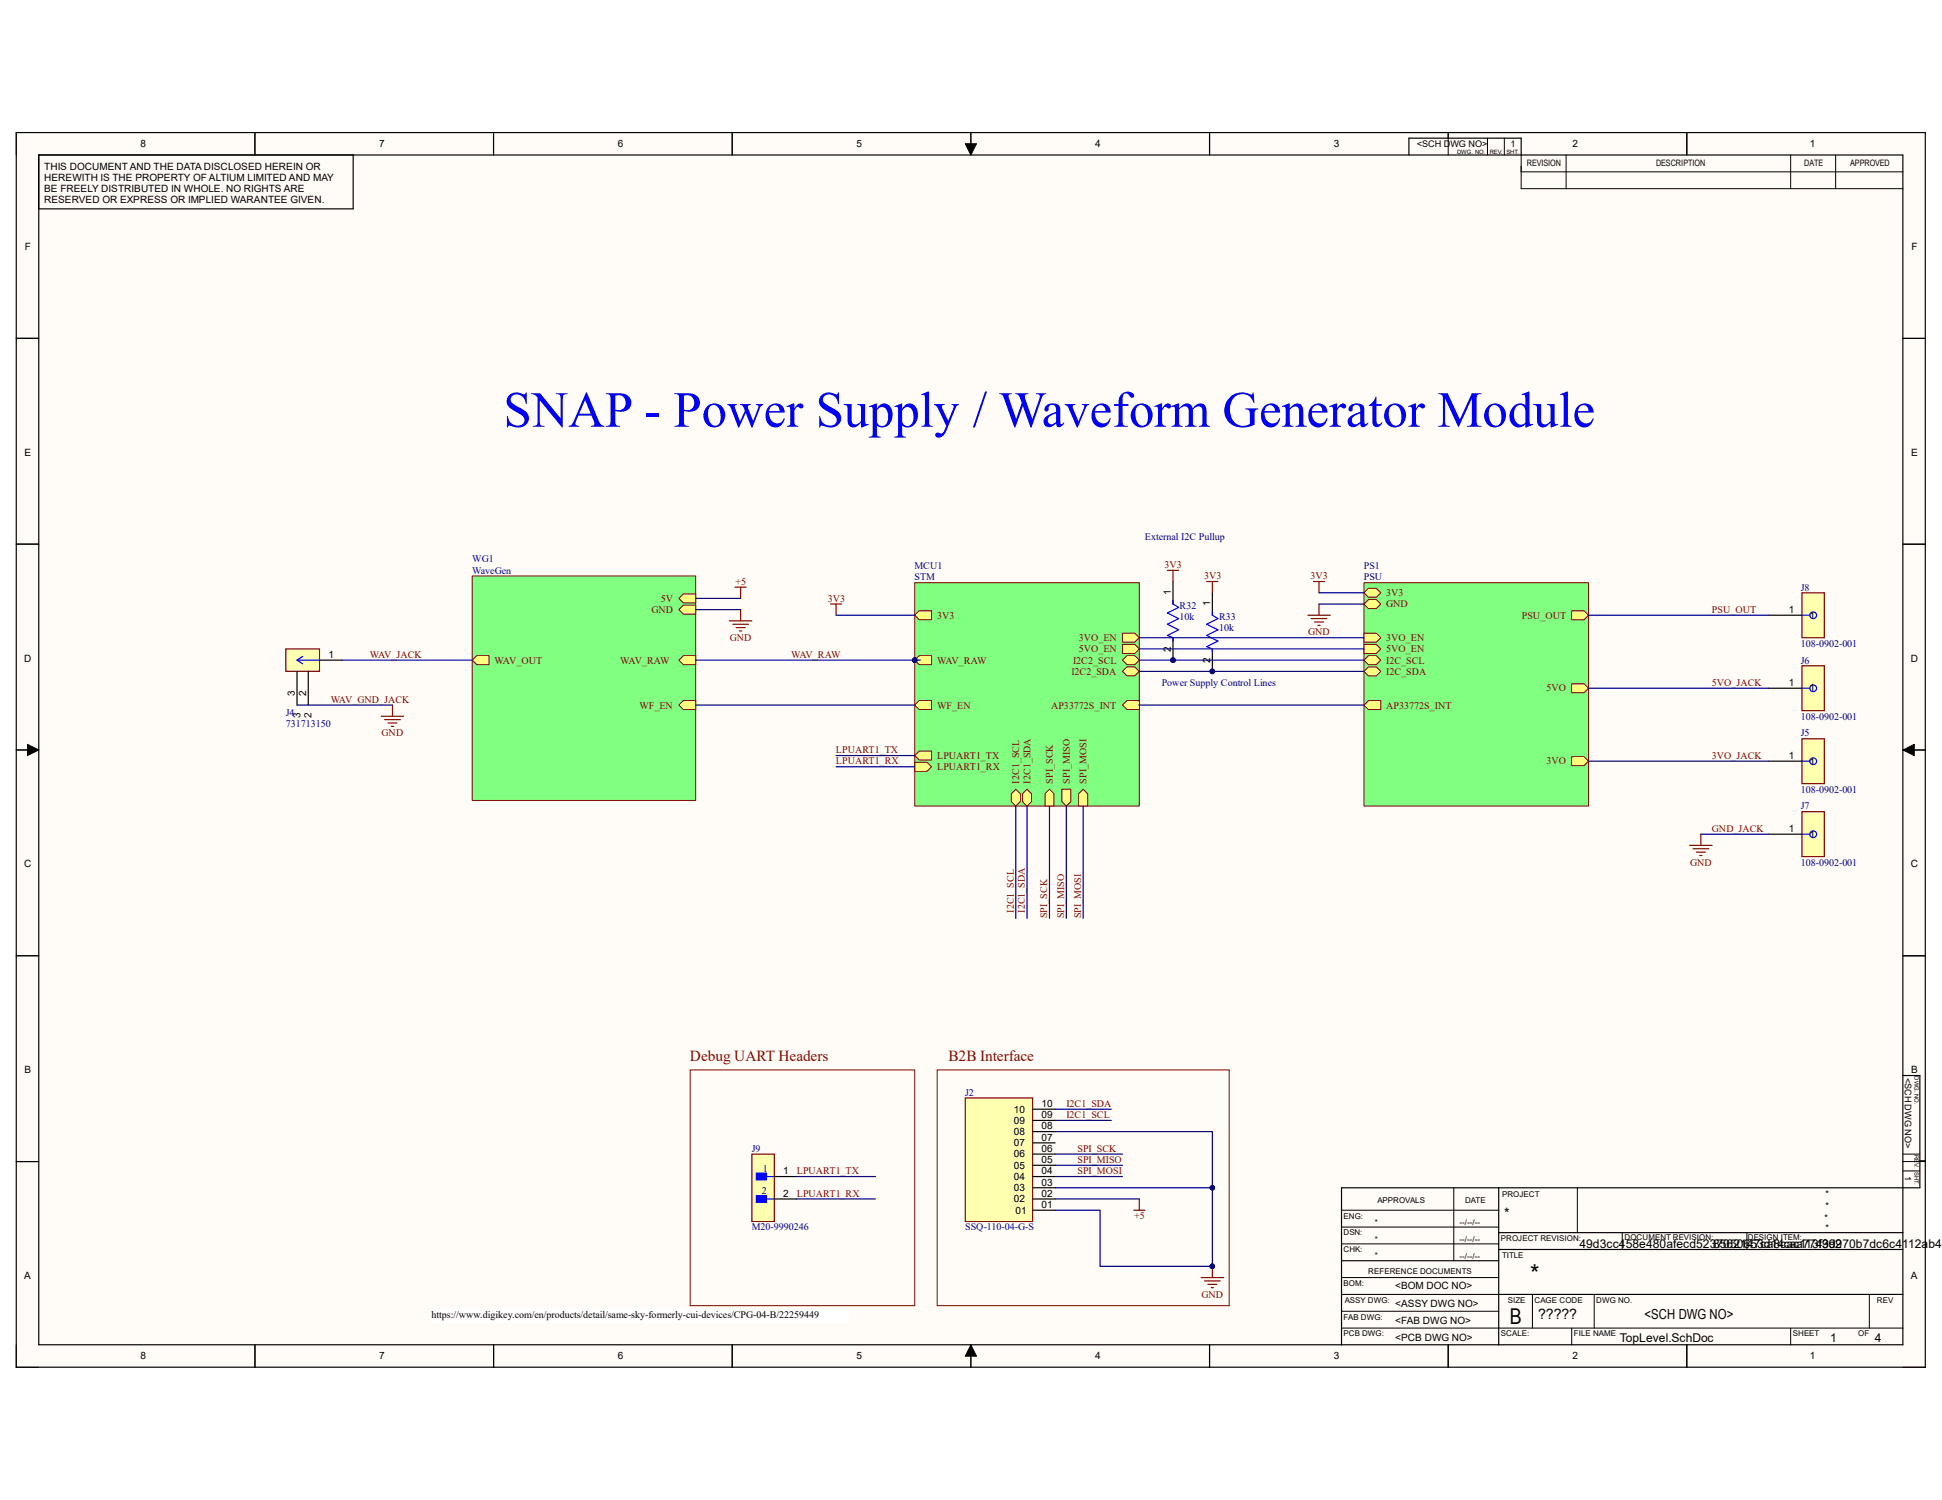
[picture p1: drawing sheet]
<svg xmlns="http://www.w3.org/2000/svg" width="279mm" height="216mm" viewBox="0 0 279 216" stroke-linecap="round" stroke-linejoin="round" font-family="sans-serif">
<g fill="#fffcf8">
<path d="M2.3 19.1h274.7v177.7h-274.7z" fill-rule="evenodd"/>
<path d="M5.6 22.3h268.2v171.3h-268.2z" fill-rule="evenodd"/>
</g>
<g fill="none" stroke="#000" stroke-width=".14">
<path d="M2.3 19.1v3.2M36.7 19.1v3.2M71 19.1v3.2M105.3 19.1v3.2M139.7 19.1v3.2M174 19.1v3.2M208.4 19.1v3.2M214 19.9v2.4M216.4 19.9v2.4M242.7 19.1v3.2M138.9 20.7h1.6l-.8 1.6zM218.9 22.3v4.9h54.9"/>
<path d="M218.9 24.7h54.9M225.3 22.3v4.9M257.6 22.3v4.9M264.1 22.3v4.9M2.3 48.7h3.3M273.8 48.7h3.2M2.3 78.3h3.3M273.8 78.3h3.2M2.3 107.9h3.3M4 107.1l1.6 .8-1.6 .8zM273.8 107.9l1.6-.8v1.7zM273.8 107.9h3.2"/>
<path d="M2.3 137.6h3.3M273.8 137.6h3.2M2.3 167.2h3.3M193 176.6h22.6M193 174.2h22.6M193 179h22.6M209.2 171v10.5M226.9 171v6.4M233.4 177.4v2.4M251.3 177.4v2.4M273.8 167.2h3.2M273.8 168.5h2.4"/>
<path d="M273.8 166.1h2.4M2.3 193.6v3.2h3.3M36.7 193.6v3.2M71 193.6v3.2M105.3 193.6v3.2M139.7 193.6l.8 1.6h-1.6zM139.7 193.6v3.2M174 193.6v3.2M193 191.2h80.8M193 186.3h22.6M193 183.9h22.6M193 188.7h22.6"/>
<path d="M208.4 193.6v3.2M220.5 186.3v4.9M226.1 191.2v2.4M229.4 186.3v4.9M242.7 193.6v3.2M257.6 191.2v2.4M268.9 186.3v4.9M273.8 196.8h3.2"/>
</g>
<g fill="none" stroke="#000" stroke-width=".17">
<path d="M2.3 19.1h274.7v177.7h-274.7zM36.7 19.1v3.2M71 19.1v3.2M105.3 19.1v3.2M139.7 19.1v3.2M174 19.1v3.2M208.4 19.1v.8M242.7 19.1v3.2M5.6 22.3h268.2v171.3h-268.2zM50.8 22.3v7.8h-45.2M202.7 22.3v-2.4h16.2v2.4M2.3 48.7h3.3"/>
<path d="M273.8 48.7h3.2M2.3 78.3h3.3M273.8 78.3h3.2M2.3 107.9h3.3M273.8 107.9h3.2M2.3 137.6h3.3M273.8 137.6h3.2M273.8 154.8h2.4v16.2h-83.2v22.6M2.3 167.2h3.3M215.6 177.4h58.2M215.6 171v22.6M215.6 179.8h58.2"/>
<path d="M276.2 167.1h.8M36.7 193.6v3.2M71 193.6v3.2M105.3 193.6v3.2M139.7 193.6v3.2M174 193.6v3.2M193 181.5h22.6M208.4 193.6v3.2M215.6 186.3h58.2M242.7 193.6v3.2"/>
</g>
<path d="M138.9 20.7h1.6l-.8 1.6zM4 107.1l1.6 .8-1.6 .8zM273.8 107.9l1.6-.8v1.7zM139.7 193.6l.8 1.6h-1.6z" fill="#000"/>
<path d="M131.6 83.9h32.3v32.1h-32.3z" fill-rule="evenodd" fill="#80ff80"/>
<path d="M131.6 83.9h32.3v32.1h-32.3z" fill="none" stroke="#800000" stroke-width=".14"/>
<circle cx="131.6" cy="95" r=".32" fill="#000080"/>
<circle cx="131.6" cy="95" r=".32" fill="none" stroke="#000080" stroke-width=".14"/>
<path d="M161.5 91.1h1.8l.6 .7-.6 .6h-1.8z" fill-rule="evenodd" fill="#ffff80"/>
<path d="M161.5 91.1h1.8l.6 .7-.6 .6h-1.8z" fill="none" stroke="#800000" stroke-width=".14"/>
<path d="M161.5 92.8h1.8l.6 .6-.6 .6h-1.8z" fill-rule="evenodd" fill="#ffff80"/>
<path d="M161.5 92.8h1.8l.6 .6-.6 .6h-1.8z" fill="none" stroke="#800000" stroke-width=".14"/>
<path d="M161.5 95l.6-.6h1.2l.6 .6-.6 .7h-1.2z" fill-rule="evenodd" fill="#ffff80"/>
<path d="M161.5 95l.6-.6h1.2l.6 .6-.6 .7h-1.2z" fill="none" stroke="#800000" stroke-width=".14"/>
<path d="M161.5 96.6l.6-.6h1.2l.6 .6-.6 .7h-1.2z" fill-rule="evenodd" fill="#ffff80"/>
<path d="M161.5 96.6l.6-.6h1.2l.6 .6-.6 .7h-1.2z" fill="none" stroke="#800000" stroke-width=".14"/>
<path d="M161.5 101.5l.6-.7h1.8v1.3h-1.8z" fill-rule="evenodd" fill="#ffff80"/>
<path d="M161.5 101.5l.6-.7h1.8v1.3h-1.8z" fill="none" stroke="#800000" stroke-width=".14"/>
<path d="M145.5 114.2l.6-.6 .7 .6v1.2l-.7 .6-.6-.6z" fill-rule="evenodd" fill="#ffff80"/>
<path d="M145.5 114.2l.6-.6 .7 .6v1.2l-.7 .6-.6-.6z" fill="none" stroke="#800000" stroke-width=".14"/>
<path d="M147.8 113.6l.6 .6v1.2l-.6 .6-.7-.6v-1.2z" fill-rule="evenodd" fill="#ffff80"/>
<path d="M147.8 113.6l.6 .6v1.2l-.6 .6-.7-.6v-1.2z" fill="none" stroke="#800000" stroke-width=".14"/>
<path d="M131.6 95l.6-.6h1.8v1.3h-1.8z" fill-rule="evenodd" fill="#ffff80"/>
<path d="M131.6 95l.6-.6h1.8v1.3h-1.8z" fill="none" stroke="#800000" stroke-width=".14"/>
<circle cx="131.6" cy="95" r=".32" fill="#000080"/>
<circle cx="131.6" cy="95" r=".32" fill="none" stroke="#000080" stroke-width=".14"/>
<path d="M131.6 88.6l.6-.7h1.8v1.3h-1.8z" fill-rule="evenodd" fill="#ffff80"/>
<path d="M131.6 88.6l.6-.7h1.8v1.3h-1.8z" fill="none" stroke="#800000" stroke-width=".14"/>
<path d="M150.3 114.2l.7-.6 .6 .6v1.8h-1.3z" fill-rule="evenodd" fill="#ffff80"/>
<path d="M150.3 114.2l.7-.6 .6 .6v1.8h-1.3z" fill="none" stroke="#800000" stroke-width=".14"/>
<path d="M152.8 113.6h1.3v1.8l-.7 .6-.6-.6z" fill-rule="evenodd" fill="#ffff80"/>
<path d="M152.8 113.6h1.3v1.8l-.7 .6-.6-.6z" fill="none" stroke="#800000" stroke-width=".14"/>
<path d="M155.2 114.2l.6-.6 .7 .6v1.8h-1.3z" fill-rule="evenodd" fill="#ffff80"/>
<path d="M155.2 114.2l.6-.6 .7 .6v1.8h-1.3z" fill="none" stroke="#800000" stroke-width=".14"/>
<path d="M131.6 108.7l.6-.6h1.8v1.3h-1.8z" fill-rule="evenodd" fill="#ffff80"/>
<path d="M131.6 108.7l.6-.6h1.8v1.3h-1.8z" fill="none" stroke="#800000" stroke-width=".14"/>
<path d="M131.6 109.7h1.8l.6 .7-.6 .6h-1.8z" fill-rule="evenodd" fill="#ffff80"/>
<path d="M131.6 109.7h1.8l.6 .7-.6 .6h-1.8z" fill="none" stroke="#800000" stroke-width=".14"/>
<path d="M131.6 101.5l.6-.7h1.8v1.3h-1.8z" fill-rule="evenodd" fill="#ffff80"/>
<path d="M131.6 101.5l.6-.7h1.8v1.3h-1.8z" fill="none" stroke="#800000" stroke-width=".14"/>
<path d="M67.9 82.9h32.2v32.3h-32.2z" fill-rule="evenodd" fill="#80ff80"/>
<path d="M67.9 82.9h32.2v32.3h-32.2z" fill="none" stroke="#800000" stroke-width=".14"/>
<path d="M67.9 95l.7-.6h1.8v1.3h-1.8z" fill-rule="evenodd" fill="#ffff80"/>
<path d="M67.9 95l.7-.6h1.8v1.3h-1.8z" fill="none" stroke="#800000" stroke-width=".14"/>
<path d="M97.7 95l.6-.6h1.8v1.3h-1.8z" fill-rule="evenodd" fill="#ffff80"/>
<path d="M97.7 95l.6-.6h1.8v1.3h-1.8z" fill="none" stroke="#800000" stroke-width=".14"/>
<path d="M97.7 86.1l.6-.6h1.8v1.3h-1.8z" fill-rule="evenodd" fill="#ffff80"/>
<path d="M97.7 86.1l.6-.6h1.8v1.3h-1.8z" fill="none" stroke="#800000" stroke-width=".14"/>
<path d="M97.7 87.7l.6-.6h1.8v1.3h-1.8z" fill-rule="evenodd" fill="#ffff80"/>
<path d="M97.7 87.7l.6-.6h1.8v1.3h-1.8z" fill="none" stroke="#800000" stroke-width=".14"/>
<path d="M97.7 101.5l.6-.7h1.8v1.3h-1.8z" fill-rule="evenodd" fill="#ffff80"/>
<path d="M97.7 101.5l.6-.7h1.8v1.3h-1.8z" fill="none" stroke="#800000" stroke-width=".14"/>
<path d="M196.2 83.9h32.3v32.1h-32.3z" fill-rule="evenodd" fill="#80ff80"/>
<path d="M196.2 83.9h32.3v32.1h-32.3z" fill="none" stroke="#800000" stroke-width=".14"/>
<path d="M196.2 95l.7-.6h1.1l.7 .6-.7 .7h-1.1z" fill-rule="evenodd" fill="#ffff80"/>
<path d="M196.2 95l.7-.6h1.1l.7 .6-.7 .7h-1.1z" fill="none" stroke="#800000" stroke-width=".14"/>
<path d="M196.2 101.5l.7-.7h1.8v1.3h-1.8z" fill-rule="evenodd" fill="#ffff80"/>
<path d="M196.2 101.5l.7-.7h1.8v1.3h-1.8z" fill="none" stroke="#800000" stroke-width=".14"/>
<path d="M196.2 96.6l.7-.6h1.1l.7 .6-.7 .7h-1.1z" fill-rule="evenodd" fill="#ffff80"/>
<path d="M196.2 96.6l.7-.6h1.1l.7 .6-.7 .7h-1.1z" fill="none" stroke="#800000" stroke-width=".14"/>
<path d="M196.2 85.3l.7-.6h1.1l.7 .6-.7 .7h-1.1z" fill-rule="evenodd" fill="#ffff80"/>
<path d="M196.2 85.3l.7-.6h1.1l.7 .6-.7 .7h-1.1z" fill="none" stroke="#800000" stroke-width=".14"/>
<path d="M196.2 86.9l.7-.6h1.1l.7 .6-.7 .7h-1.1z" fill-rule="evenodd" fill="#ffff80"/>
<path d="M196.2 86.9l.7-.6h1.1l.7 .6-.7 .7h-1.1z" fill="none" stroke="#800000" stroke-width=".14"/>
<path d="M196.2 92.8h1.8l.7 .6-.7 .7h-1.8z" fill-rule="evenodd" fill="#ffff80"/>
<path d="M196.2 92.8h1.8l.7 .6-.7 .7h-1.8z" fill="none" stroke="#800000" stroke-width=".14"/>
<path d="M226.1 98.4h1.8l.6 .7-.6 .6h-1.8z" fill-rule="evenodd" fill="#ffff80"/>
<path d="M226.1 98.4h1.8l.6 .7-.6 .6h-1.8z" fill="none" stroke="#800000" stroke-width=".14"/>
<path d="M196.2 91.1h1.8l.7 .7-.7 .6h-1.8z" fill-rule="evenodd" fill="#ffff80"/>
<path d="M196.2 91.1h1.8l.7 .7-.7 .6h-1.8z" fill="none" stroke="#800000" stroke-width=".14"/>
<path d="M226.1 108.9h1.8l.6 .7-.6 .6h-1.8z" fill-rule="evenodd" fill="#ffff80"/>
<path d="M226.1 108.9h1.8l.6 .7-.6 .6h-1.8z" fill="none" stroke="#800000" stroke-width=".14"/>
<path d="M226.1 87.9h1.8l.6 .7-.6 .6h-1.8z" fill-rule="evenodd" fill="#ffff80"/>
<path d="M226.1 87.9h1.8l.6 .7-.6 .6h-1.8z" fill="none" stroke="#800000" stroke-width=".14"/>
<path d="M188.2 88.6h3.2M188.6 89h2.3M189 83.7h1.6M189.1 89.5h1.3M189.6 90h.3M189.8 83.7v1.6M189.8 86.9v1.7" fill="none" stroke="#800000" stroke-width=".17"/>
<path d="M259.2 85.3h3.3v6.5h-3.3z" fill-rule="evenodd" fill="#ffffb0"/>
<path d="M259.2 85.3h3.3v6.5h-3.3z" fill="none" stroke="#800000" stroke-width=".17"/>
<g fill="none" stroke="#00f" stroke-width=".17">
<path d="M259.2 88.6h1.2"/>
<circle cx="260.9" cy="88.6" r=".48"/>
</g>
<path d="M254.4 88.6h4.8" fill="none" stroke="#000" stroke-width=".17"/>
<path d="M259.2 116.8h3.3v6.5h-3.3z" fill-rule="evenodd" fill="#ffffb0"/>
<path d="M259.2 116.8h3.3v6.5h-3.3zM243.1 121.7h3.2M243.6 122.2h2.2M244.1 122.7h1.3M244.5 123.1h.4M244.7 120.1v1.6" fill="none" stroke="#800000" stroke-width=".17"/>
<g fill="none" stroke="#00f" stroke-width=".17">
<path d="M259.2 120.1h1.2"/>
<circle cx="260.9" cy="120.1" r=".48"/>
</g>
<path d="M254.4 120.1h4.8" fill="none" stroke="#000" stroke-width=".17"/>
<path d="M62.1 188.4h60v2h-60z" fill-rule="evenodd" fill="#fff"/>
<path d="M62.1 188.4h60v2h-60z" fill="none" stroke="#fff" stroke-width=".14"/>
<path d="M104.9 89.4h3.3M105.4 89.8h2.3M105.7 84.5h1.7M105.9 90.3h1.3M106.4 90.8h.3M106.6 84.5v1.6M106.6 87.7v1.7" fill="none" stroke="#800000" stroke-width=".17"/>
<path d="M259.2 95.8h3.3v6.5h-3.3z" fill-rule="evenodd" fill="#ffffb0"/>
<path d="M259.2 95.8h3.3v6.5h-3.3z" fill="none" stroke="#800000" stroke-width=".17"/>
<g fill="none" stroke="#00f" stroke-width=".17">
<path d="M259.2 99.1h1.2"/>
<circle cx="260.9" cy="99.1" r=".48"/>
</g>
<path d="M254.4 99.1h4.8" fill="none" stroke="#000" stroke-width=".17"/>
<path d="M259.2 106.3h3.3v6.5h-3.3z" fill-rule="evenodd" fill="#ffffb0"/>
<path d="M54.9 103.1h3.2M55.3 103.6h2.3M55.8 104.1h1.3M56.3 104.5h.3M56.5 101.5v1.6M259.2 106.3h3.3v6.5h-3.3z" fill="none" stroke="#800000" stroke-width=".17"/>
<g fill="none" stroke="#00f" stroke-width=".17">
<path d="M259.2 109.6h1.2"/>
<circle cx="260.9" cy="109.6" r=".48"/>
</g>
<path d="M254.4 109.6h4.8" fill="none" stroke="#000" stroke-width=".17"/>
<path d="M134.8 154h42v33.9h-42z" fill="none" stroke="#800000" stroke-width=".14"/>
<path d="M41.1 93.4h4.9v3.2h-4.9z" fill-rule="evenodd" fill="#ffffb0"/>
<path d="M41.1 93.4h4.9v3.2h-4.9zM119.5 86.9h1.6M120.3 86.9v1.7M172.8 183.9h3.2M173.3 184.4h2.3M173.8 184.9h1.3M174.3 185.3h.3M174.4 182.3v1.6" fill="none" stroke="#800000" stroke-width=".17"/>
<path d="M42.7 95h3.3M42.7 95l.8 .6M43.5 94.5l-.8 .5" fill="none" stroke="#00f" stroke-width=".17"/>
<path d="M42.7 96.6v4.9M44.3 96.6v4.9M46 95h3.2" fill="none" stroke="#000" stroke-width=".17"/>
<circle cx="174.4" cy="182.3" r=".32" fill="#000080"/>
<circle cx="174.4" cy="182.3" r=".32" fill="none" stroke="#000080" stroke-width=".14"/>
<path d="M163.1 174.2h1.6M163.9 172.6v1.6" fill="none" stroke="#800000" stroke-width=".17"/>
<path d="M138.9 158h9.7v17.8h-9.7z" fill-rule="evenodd" fill="#ffffb0"/>
<path d="M138.9 158h9.7v17.8h-9.7z" fill="none" stroke="#800000" stroke-width=".17"/>
<path d="M148.6 159.6h3.2M148.6 174.2h3.2M148.6 172.6h3.2M148.6 171h3.2M148.6 169.3h3.2M148.6 167.7h3.2M148.6 166.1h3.2M148.6 164.5h3.2M148.6 162.9h3.2M148.6 161.3h3.2" fill="none" stroke="#000" stroke-width=".17"/>
<path d="M99.3 154h32.3v33.9h-32.3z" fill="none" stroke="#800000" stroke-width=".14"/>
<circle cx="168.8" cy="95" r=".32" fill="#000080"/>
<circle cx="168.8" cy="95" r=".32" fill="none" stroke="#000080" stroke-width=".14"/>
<path d="M168.8 83.7v3.2M168.8 91.8v3.2" fill="none" stroke="#000" stroke-width=".17"/>
<circle cx="168.8" cy="95" r=".32" fill="#000080"/>
<circle cx="168.8" cy="95" r=".32" fill="none" stroke="#000080" stroke-width=".14"/>
<path d="M168.8 86.5v.4l.8 .5-1.6 .8 1.6 .8-1.6 .8 1.6 .9-1.6 .8 .8 .3v.5" fill="none" stroke="#00f" stroke-width=".17"/>
<circle cx="174.4" cy="96.6" r=".32" fill="#000080"/>
<circle cx="174.4" cy="96.6" r=".32" fill="none" stroke="#000080" stroke-width=".14"/>
<path d="M174.4 85.3v3.3M174.4 93.4v3.2" fill="none" stroke="#000" stroke-width=".17"/>
<circle cx="174.4" cy="96.6" r=".32" fill="#000080"/>
<circle cx="174.4" cy="96.6" r=".32" fill="none" stroke="#000080" stroke-width=".14"/>
<path d="M174.4 88.1v.5l.8 .4-1.6 .9 1.6 .8-1.6 .8 1.6 .8-1.6 .8 .8 .3v.5" fill="none" stroke="#00f" stroke-width=".17"/>
<path d="M168 82.1h1.6M168.8 82.1v1.6M173.6 83.7h1.6M174.4 83.7v1.6" fill="none" stroke="#800000" stroke-width=".17"/>
<path d="M108.2 166.1h3.2v9.7h-3.2z" fill-rule="evenodd" fill="#ffffb0"/>
<path d="M108.2 166.1h3.2v9.7h-3.2z" fill="none" stroke="#800000" stroke-width=".17"/>
<path d="M108.8 168.9h1.5v.9h-1.5z" fill-rule="evenodd" fill="#00f"/>
<path d="M108.8 168.9h1.5v.9h-1.5zM110.3 169.3h1.1" fill="none" stroke="#00f" stroke-width=".17"/>
<path d="M108.8 172.1h1.5v1h-1.5z" fill-rule="evenodd" fill="#00f"/>
<path d="M108.8 172.1h1.5v1h-1.5zM110.3 172.6h1.1" fill="none" stroke="#00f" stroke-width=".17"/>
<path d="M111.4 169.3h3.2M111.4 172.6h3.2" fill="none" stroke="#000" stroke-width=".17"/>
<path d="M163.9 95h32.3M163.9 91.8h32.3M163.9 93.4h32.3M189.8 86.9h6.4M189.8 85.3h6.4" fill="none" stroke="#000080" stroke-width=".17"/>
<circle cx="168.8" cy="95" r=".32" fill="#000080"/>
<circle cx="168.8" cy="95" r=".32" fill="none" stroke="#000080" stroke-width=".14"/>
<path d="M163.9 96.6h32.3" fill="none" stroke="#000080" stroke-width=".17"/>
<circle cx="174.4" cy="96.6" r=".32" fill="#000080"/>
<circle cx="174.4" cy="96.6" r=".32" fill="none" stroke="#000080" stroke-width=".14"/>
<path d="M100.1 95h32.3M146.1 116v16.2M147.8 116v16.2M163.9 101.5h32.3" fill="none" stroke="#000080" stroke-width=".17"/>
<circle cx="131.6" cy="95" r=".32" fill="#000080"/>
<circle cx="131.6" cy="95" r=".32" fill="none" stroke="#000080" stroke-width=".14"/>
<g fill="none" stroke="#000080" stroke-width=".17">
<path d="M49.2 95h18.7M100.1 87.7h6.5M100.1 86.1h6.5M120.3 88.6h11.3M228.5 88.6h25.9M228.5 99.1h25.9M42.7 101.5h13.8M228.5 109.6h25.9M244.7 120.1h9.7M151.8 159.6h8.1M151.8 174.2h6.5v8.1h16.1M151.8 161.3h8.1"/>
<path d="M151.8 166.1h9.7M151.8 167.7h9.7M151.8 169.3h9.7"/>
</g>
<circle cx="174.4" cy="182.3" r=".32" fill="#000080"/>
<circle cx="174.4" cy="182.3" r=".32" fill="none" stroke="#000080" stroke-width=".14"/>
<path d="M151.8 171h22.6v11.3" fill="none" stroke="#000080" stroke-width=".17"/>
<circle cx="174.4" cy="171" r=".32" fill="#000080"/>
<circle cx="174.4" cy="171" r=".32" fill="none" stroke="#000080" stroke-width=".14"/>
<circle cx="174.4" cy="182.3" r=".32" fill="#000080"/>
<circle cx="174.4" cy="182.3" r=".32" fill="none" stroke="#000080" stroke-width=".14"/>
<path d="M151.8 162.9h22.6v8.1" fill="none" stroke="#000080" stroke-width=".17"/>
<circle cx="174.4" cy="171" r=".32" fill="#000080"/>
<circle cx="174.4" cy="171" r=".32" fill="none" stroke="#000080" stroke-width=".14"/>
<path d="M100.1 101.5h31.5M120.3 108.7h11.3M120.3 110.4h11.3M151 116v16.2M153.4 116v16.2M155.8 116v16.2M114.6 172.6h11.3M114.6 169.3h11.3M151.8 172.6h12.1" fill="none" stroke="#000080" stroke-width=".17"/>
<text font-size="7.3" fill="#00f" x="72.4" y="61.4">SNAP - Power Supply / Waveform Generator Module</text>
<text font-size="3.5" x="220.1" y="184.6">*</text>
<text font-size="3.1" x="217.2" y="190.5">B</text>
<g font-size="2.2" fill="#980000">
<text x="99.3" y="152.7">Debug UART Headers</text>
<text x="136.4" y="152.7">B2B Interface</text>
</g>
<g font-size="2">
<text x="216.4" y="175.3">*</text>
<text x="221.3" y="189.9">?????</text>
<text x="236.6" y="189.9">&lt;SCH DWG NO&gt;</text>
</g>
<g font-size="1.7">
<text x="227.2" y="179.6">49d3cc458e480afecd5237050653d14caa7743d2</text>
<text x="246.5" y="179.6">8562147ca8cac113f99970b7dc6c4112ab4d1</text>
<text x="233" y="193.2">TopLevel.SchDoc</text>
<text x="263.3" y="193.2">1</text>
<text x="269.8" y="193.2">4</text>
</g>
<g font-size="1.4">
<text x="20.2" y="21.2">8</text>
<text x="54.6" y="21.2">7</text>
<text x="88.9" y="21.2">6</text>
<text x="123.2" y="21.2">5</text>
<text x="157.6" y="21.2">4</text>
<text x="191.9" y="21.2">3</text>
<text x="226.2" y="21.2">2</text>
<text x="260.4" y="21.2">1</text>
<text x="6.3" y="24.4">THIS DOCUMENT AND THE DATA DISCLOSED HEREIN OR</text>
<text x="6.3" y="26">HEREWITH IS THE PROPERTY OF ALTIUM LIMITED AND MAY</text>
<text x="6.3" y="27.6">BE FREELY DISTRIBUTED IN WHOLE. NO RIGHTS ARE</text>
<text x="6.3" y="29.3">RESERVED OR EXPRESS OR IMPLIED WARANTEE GIVEN.</text>
<text x="3.6" y="36">F</text>
<text x="275" y="36">F</text>
<text x="3.5" y="65.6">E</text>
<text x="275" y="65.6">E</text>
<text x="168.4" y="85.6" transform="rotate(-90 168.4 85.6)">1</text>
<text x="174.1" y="87.2" transform="rotate(-90 174.1 87.2)">1</text>
<text x="257.4" y="88.2">1</text>
<text x="260.3" y="89">1</text>
<text x="3.5" y="95.2">D</text>
<text x="47.2" y="94.7">1</text>
<text x="168.4" y="93.8" transform="rotate(-90 168.4 93.8)">2</text>
<text x="174.1" y="95.4" transform="rotate(-90 174.1 95.4)">2</text>
<text x="274.9" y="95.2">D</text>
<text x="42.4" y="100.2" transform="rotate(-90 42.4 100.2)">3</text>
<text x="44" y="100.2" transform="rotate(-90 44 100.2)">2</text>
<text x="257.4" y="98.7">1</text>
<text x="260.3" y="99.5">1</text>
<text x="43.2" y="103.3" transform="rotate(-90 43.2 103.3)">3</text>
<text x="44.8" y="103.3" transform="rotate(-90 44.8 103.3)">2</text>
<text x="257.4" y="109.2">1</text>
<text x="260.3" y="110.1">1</text>
<text x="257.4" y="119.8">1</text>
<text x="3.5" y="124.8">C</text>
<text x="260.3" y="120.6">1</text>
<text x="274.9" y="124.8">C</text>
<text x="3.5" y="154.5">B</text>
<text x="275" y="154.5">B</text>
<text x="145.9" y="161.8">09</text>
<text x="145.9" y="160.1">10</text>
<text x="149.9" y="161">09</text>
<text x="149.9" y="159.3">10</text>
<text x="145.9" y="166.6">06</text>
<text x="145.9" y="165">07</text>
<text x="145.9" y="163.4">08</text>
<text x="149.9" y="167.4">05</text>
<text x="149.9" y="165.8">06</text>
<text x="149.9" y="164.2">07</text>
<text x="149.9" y="162.6">08</text>
<text x="112.7" y="169">1</text>
<text x="112.7" y="172.3">2</text>
<text x="145.9" y="173.1">02</text>
<text x="145.9" y="171.4">03</text>
<text x="145.9" y="169.8">04</text>
<text x="145.9" y="168.2">05</text>
<text x="149.9" y="173.9">01</text>
<text x="149.9" y="172.3">02</text>
<text x="149.9" y="170.6">03</text>
<text x="149.9" y="169">04</text>
<text x="146.1" y="174.7">01</text>
<text x="3.5" y="184.1">A</text>
<text x="200.7" y="185.5">&lt;BOM DOC NO&gt;</text>
<text x="274.9" y="184.1">A</text>
<text x="62.1" y="189.7">https://www.digikey.com/en/products/detail/same-sky-formerly-cui-devices/CPG-04-B/22259449</text>
<text x="200.7" y="190.5">&lt;FAB DWG NO&gt;</text>
<text x="200.7" y="188.1">&lt;ASSY DWG NO&gt;</text>
<text x="20.2" y="195.7">8</text>
<text x="54.6" y="195.7">7</text>
<text x="88.9" y="195.7">6</text>
<text x="123.2" y="195.7">5</text>
<text x="157.6" y="195.7">4</text>
<text x="191.9" y="195.7">3</text>
<text x="200.7" y="193">&lt;PCB DWG NO&gt;</text>
<text x="226.2" y="195.7">2</text>
<text x="260.4" y="195.7">1</text>
</g>
<g font-size="1.4" fill="#000080">
<text x="164.7" y="77.7">External I2C Pullup</text>
<text x="67.9" y="80.9">WG1</text>
<text x="67.9" y="82.5">WaveGen</text>
<text x="131.6" y="81.9">MCU1</text>
<text x="131.6" y="83.5">STM</text>
<text x="196.2" y="81.9">PS1</text>
<text x="196.2" y="83.5">PSU</text>
<text x="169.7" y="87.6">R32</text>
<text x="169.7" y="89.2">10k</text>
<text x="175.4" y="89.2">R33</text>
<text x="259.1" y="85">J8</text>
<text x="175.4" y="90.8">10k</text>
<text x="259.1" y="93.1">108-0902-001</text>
<text x="259.1" y="95.5">J6</text>
<text x="167.1" y="98.7">Power Supply Control Lines</text>
<text x="41.1" y="103.1">J4</text>
<text x="41.1" y="104.7">731713150</text>
<text x="259.1" y="103.6">108-0902-001</text>
<text x="259.1" y="106">J5</text>
<text x="259.1" y="116.5">J7</text>
<text x="259.1" y="114.1">108-0902-001</text>
<text x="259.1" y="124.6">108-0902-001</text>
<text x="138.9" y="157.7">J2</text>
<text x="108.2" y="165.8">J9</text>
<text x="109.6" y="171.9">2</text>
<text x="109.7" y="168.7">1</text>
<text x="108.2" y="177.1">M20-9990246</text>
<text x="138.9" y="177.1">SSQ-110-04-G-S</text>
</g>
<g font-size="1.4" fill="#800000">
<text x="167.6" y="81.7">3V3</text>
<text x="173.2" y="83.4">3V3</text>
<text x="188.6" y="83.4">3V3</text>
<text x="93.7" y="88.2">GND</text>
<text x="95.1" y="86.6">5V</text>
<text x="105.8" y="84.2">+5</text>
<text x="119.1" y="86.6">3V3</text>
<text x="134.8" y="89">3V3</text>
<text x="199.4" y="85.8">3V3</text>
<text x="199.4" y="87.4">GND</text>
<text x="218.9" y="89">PSU_OUT</text>
<text x="246.3" y="88.2">PSU_OUT</text>
<text x="53.2" y="94.7">WAV_JACK</text>
<text x="71.2" y="95.5">WAV_OUT</text>
<text x="89.2" y="95.5">WAV_RAW</text>
<text x="105" y="92.3">GND</text>
<text x="113.8" y="94.7">WAV_RAW</text>
<text x="134.8" y="95.5">WAV_RAW</text>
<text x="154.4" y="95.5">I2C2_SCL</text>
<text x="155.2" y="92.3">3VO_EN</text>
<text x="155.2" y="93.9">5VO_EN</text>
<text x="188.2" y="91.4">GND</text>
<text x="199.4" y="95.5">I2C_SCL</text>
<text x="199.4" y="93.9">5VO_EN</text>
<text x="199.4" y="92.3">3VO_EN</text>
<text x="47.6" y="101.1">WAV_GND_JACK</text>
<text x="92" y="102">WF_EN</text>
<text x="134.8" y="102">WF_EN</text>
<text x="151.2" y="102">AP33772S_INT</text>
<text x="154.1" y="97.1">I2C2_SDA</text>
<text x="199.4" y="102">AP33772S_INT</text>
<text x="199.4" y="97.1">I2C_SDA</text>
<text x="222.5" y="99.5">5VO</text>
<text x="246.3" y="98.7">5VO_JACK</text>
<text x="54.9" y="106">GND</text>
<text x="120.3" y="108.4">LPUART1_TX</text>
<text x="120.3" y="110">LPUART1_RX</text>
<text x="134.8" y="109.2">LPUART1_TX</text>
<text x="134.8" y="110.8">LPUART1_RX</text>
<text x="146.6" y="112.8" transform="rotate(-90 146.6 112.8)">I2C1_SCL</text>
<text x="148.3" y="112.8" transform="rotate(-90 148.3 112.8)">I2C1_SDA</text>
<text x="151.5" y="112.8" transform="rotate(-90 151.5 112.8)">SPI_SCK</text>
<text x="153.9" y="112.8" transform="rotate(-90 153.9 112.8)">SPI_MISO</text>
<text x="156.3" y="112.8" transform="rotate(-90 156.3 112.8)">SPI_MOSI</text>
<text x="222.5" y="110">3VO</text>
<text x="246.3" y="109.2">3VO_JACK</text>
<text x="246.3" y="119.7">GND_JACK</text>
<text x="243.2" y="124.6">GND</text>
<text x="145.8" y="131.4" transform="rotate(-90 145.8 131.4)">I2C1_SCL</text>
<text x="147.5" y="131.4" transform="rotate(-90 147.5 131.4)">I2C1_SDA</text>
<text x="150.7" y="132.2" transform="rotate(-90 150.7 132.2)">SPI_SCK</text>
<text x="153.1" y="132.2" transform="rotate(-90 153.1 132.2)">SPI_MISO</text>
<text x="155.5" y="132.2" transform="rotate(-90 155.5 132.2)">SPI_MOSI</text>
<text x="153.4" y="161">I2C1_SCL</text>
<text x="153.4" y="159.3">I2C1_SDA</text>
<text x="155" y="165.8">SPI_SCK</text>
<text x="155" y="167.4">SPI_MISO</text>
<text x="114.6" y="169">LPUART1_TX</text>
<text x="114.6" y="172.3">LPUART1_RX</text>
<text x="155" y="169">SPI_MOSI</text>
<text x="163.2" y="175.5">+5</text>
<text x="172.8" y="186.8">GND</text>
</g>
<g font-size="1.3">
<text x="203.8" y="21.2">&lt;SCH DWG NO&gt;</text>
<text x="217.3" y="21.2">1</text>
<text x="219.7" y="24">REVISION</text>
<text x="238.3" y="24">DESCRIPTION</text>
<text x="259.6" y="24">DATE</text>
<text x="266.2" y="24">APPROVED</text>
<text x="274.1" y="155.1" transform="rotate(90 274.1 155.1)">&lt;SCH DWG NO&gt;</text>
<text x="262.6" y="172.3">*</text>
<text x="262.6" y="174">*</text>
<text x="274.1" y="169.2" transform="rotate(90 274.1 169.2)">1</text>
<text x="262.5" y="175.7">*</text>
<text x="262.6" y="177.1">*</text>
</g>
<g font-size="1.1">
<text x="198.2" y="173.1">APPROVALS</text>
<text x="210.8" y="173.1">DATE</text>
<text x="216.1" y="172.3">PROJECT</text>
<text x="193.3" y="175.4">ENG:</text>
<text x="193.3" y="177.8">DSN:</text>
<text x="197.8" y="176.4">*</text>
<text x="197.8" y="178.8">*</text>
<text x="210" y="176.4">--/--/--</text>
<text x="210" y="178.8">--/--/--</text>
<text x="215.9" y="178.6">PROJECT REVISION:</text>
<text x="233.7" y="178.5">DOCUMENT REVISION:</text>
<text x="251.5" y="178.5">DESIGN ITEM:</text>
<text x="193.3" y="180.3">CHK:</text>
<text x="193.3" y="185.1">BOM:</text>
<text x="196.8" y="183.3">REFERENCE DOCUMENTS</text>
<text x="197.8" y="181.1">*</text>
<text x="210" y="181.2">--/--/--</text>
<text x="216.1" y="181.1">TITLE</text>
<text x="193.3" y="189.9">FAB DWG:</text>
<text x="193.5" y="187.5">ASSY DWG:</text>
<text x="216.9" y="187.5">SIZE</text>
<text x="220.8" y="187.5">CAGE CODE</text>
<text x="229.7" y="187.5">DWG NO.</text>
<text x="270" y="187.5">REV</text>
<text x="193.3" y="192.4">PCB DWG:</text>
<text x="215.9" y="192.4">SCALE:</text>
<text x="226.4" y="192.4">FILE NAME</text>
<text x="257.9" y="192.4">SHEET</text>
<text x="267.3" y="192.4">OF</text>
</g>
<g font-size=".8">
<text x="209.6" y="22.1">DWG. NO.</text>
<text x="214.3" y="22.1">REV. SHT.</text>
<text x="275.4" y="154.9" transform="rotate(90 275.4 154.9)">DWG. NO.</text>
<text x="275.4" y="166.3" transform="rotate(90 275.4 166.3)">REV. SHT.</text>
</g>
</svg>
